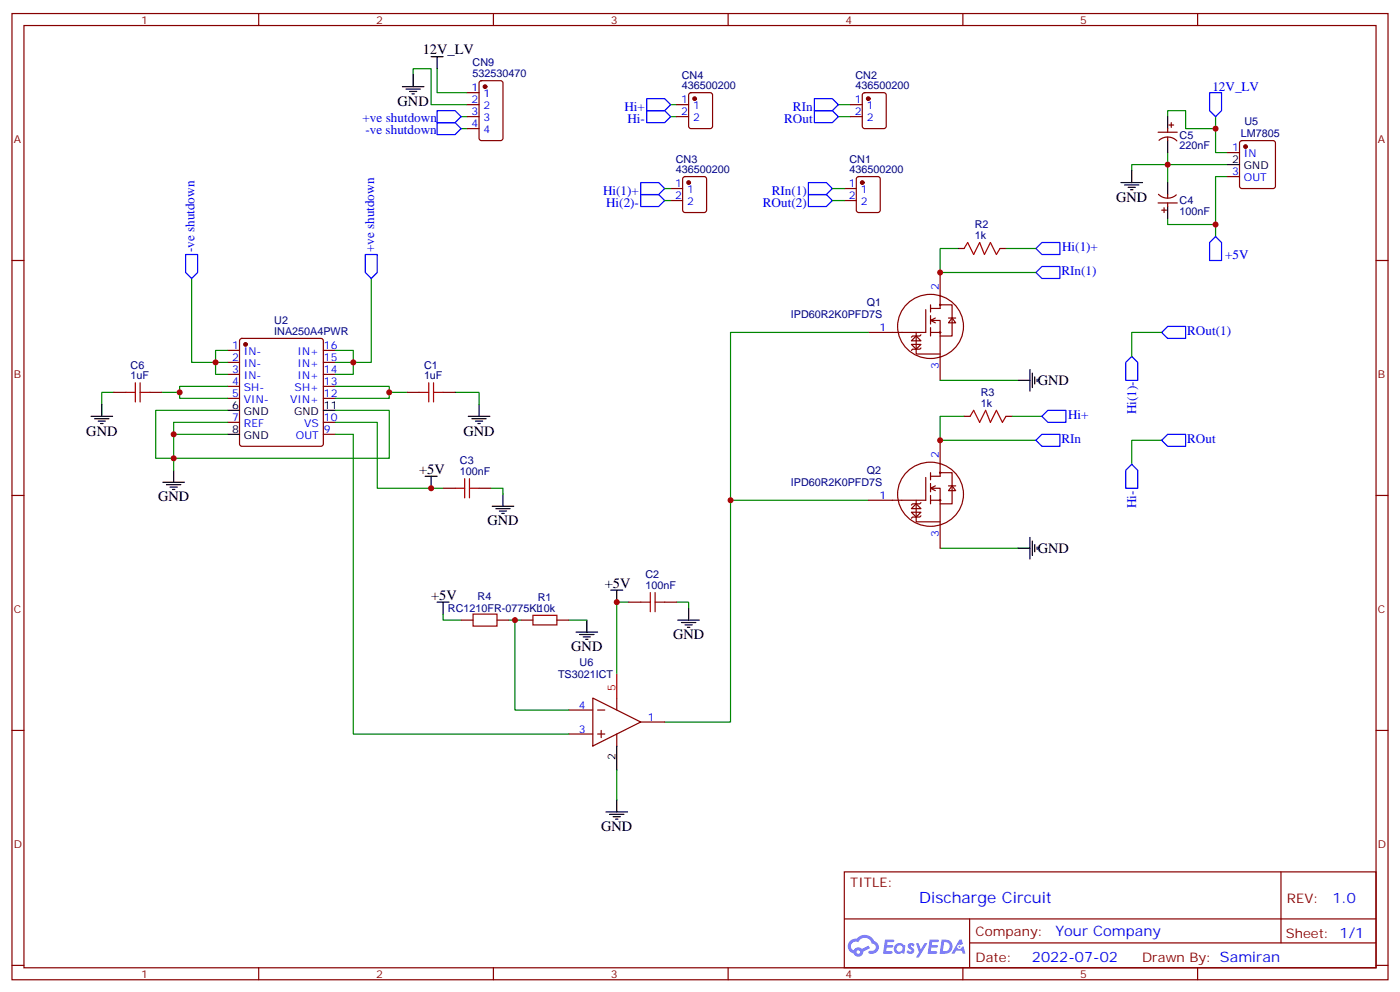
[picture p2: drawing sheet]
<svg xmlns="http://www.w3.org/2000/svg" width="412mm" height="292mm" viewBox="0 0 412 292" stroke-linecap="round" stroke-linejoin="round" font-family="sans-serif">
<g fill="none" stroke="#870000" stroke-width=".35">
<path d="M3.5 4h405.4v284.3h-405.4zM7.1 7.5h398.2v277.3h-398.2zM76.2 4v3.5M145.3 4v3.5M214.5 4v3.5M283.6 4v3.5M352.8 4v3.5M3.5 76.7h3.6M405.3 76.7h3.6M3.5 145.8h3.6M405.3 145.8h3.6M3.5 214.9h3.6"/>
<path d="M405.3 214.9h3.6M248.7 256.6h156.6v28.2h-156.6zM377.3 256.6v20.9M248.7 270.4h156.5M285.6 277.5h119.6M285.6 270.4v14.1M3.5 284.1h3.6M76.2 284.8v3.5M145.3 284.8v3.5M214.5 284.8v3.5M283.6 284.8v3.5M352.8 284.8v3.5"/>
<path d="M405.3 284.1h3.6"/>
</g>
<g fill="#5487ff">
<path d="M267.7 277.8a1.22 1.22 0 0 1 1.7 .2l-.4 .6a.47 .47 0 0 0-.3-.4 .47 .47 0 0 0-.5 .2l.1 .2a1.14 1.14 0 0 1 .8 1.8 1.14 1.14 0 0 1-1.9 0l-.2-.2 .5-.6 .7 .4a.29 .29 0 0 0 .3-.2 .29 .29 0 0 0-.2-.3 1.04 1.04 0 0 1-.6-1.7z"/>
<path d="M260.7 276.5h2.4l.3 .2-.2 .5h-1.8l-.1 .9h1.5l.3 .4-.3 .3h-1.6l-.2 1.1 1.7 .1 .2 .3-.2 .3-2.6 .1z"/>
<path d="M273.8 276.5h2.4l.3 .2-.1 .5h-1.8l-.2 .9h1.6l.3 .4-.4 .3h-1.6l-.1 1.1 1.7 .1 .2 .3-.2 .3-2.6 .1z"/>
<path d="M282.6 276.5h.7l.3 1.3-.6 .3a.69 .69 0 0 0-1 .3 .69 .69 0 0 0 .4 .9 .69 .69 0 0 0 .9-.6l.5-.3 .6 2.2h-.8l-.2-.8h-1.8l-.5 .8h-.8z"/>
<path d="M269.8 277.6h.8l.6 1.8 1.1-1.8h.9l-2.6 4.2h-.8l.9-1.6z"/>
<path d="M277.4 276.5l-.6 4.2h1.3a2.11 2.11 0 0 0 2.5-2.2 2.11 2.11 0 0 0-2.5-2zM278.1 277.2a1.39 1.39 0 0 1 1.7 1.5 1.39 1.39 0 0 1-1.8 1.2h-.3z"/>
<path d="M263.7 278.1a1.54 1.54 0 0 0-.1 2.2 1.54 1.54 0 0 0 2.2 .1l.6 .3 .3-2.3-.2-.3h-.4a1.49 1.49 0 0 0-2.4 0zM264 279.1a.94 .94 0 0 1 1.8 0 .94 .94 0 0 1-1.8 0z"/>
<path d="M250.4 276.9a2.18 2.18 0 0 0 1.1 3.7 1.44 1.44 0 0 0 1.6 .9 1.44 1.44 0 0 0 1.2-1.5l2-1-.5-.7-1.9 1a1.47 1.47 0 0 0-2.4 .4 1.39 1.39 0 0 1-.7-1.9 1.39 1.39 0 0 1 2-.5 2.12 2.12 0 0 1 2.2-1.3 2.12 2.12 0 0 1 1.9 1.7 1.14 1.14 0 0 1 1.1 1.4 1.14 1.14 0 0 1-1.7 .7 .43 .43 0 0 0-.5 .4 .43 .43 0 0 0 .4 .5 1.98 1.98 0 0 0 2.5-1.3 1.98 1.98 0 0 0-1.2-2.5 3.1 3.1 0 0 0-5.3-.7l-.9 .1zM252.3 280.2a.55 .55 0 0 1 1.1 0 .55 .55 0 0 1-1.1 0z"/>
<circle cx="282.6" cy="278.6" r=".26"/>
</g>
<g fill="none" stroke="#008700" stroke-width=".35">
<path d="M121.7 22v-1.8h5.3v10.6h10.6M128.8 20.2v7.1h8.8M135.8 34.3h1.8M135.8 37.9h1.8M197.6 34.3h1.7M197.6 30.8h1.7M246.9 34.3h3.6M246.9 30.8h3.6M344 34.3v-1.7h5.2v5.3h8.9M358.1 34.3v10.6h3.5M195.8 55.5h1.8M195.8 59h1.8"/>
<path d="M245.2 55.5h3.5M245.2 59h3.5M344 44.9v8.8M361.6 52h-3.5v17.6M361.6 48.4h-28.2v1.8M282.2 73.1h-5.3v7.1h28.3M296.3 73.1h8.9M344 64.3v1.8h14.1M56.4 82v24.6h7.1v-3.5h3.5M109.4 82v24.6h-10.6M255.8 97.8h-40.6v49.4M342.2 97.8h-8.8v7.1"/>
<path d="M33.5 115.5h-3.5v3.5M52.9 115.5v1.7h14.1M67 106.6h-3.5v3.6h3.5M67 113.7h-14.1v1.8h-5.3M98.8 103.1h5.3v7.1h-5.3M98.8 113.7h15.9v1.8h5.2M114.7 115.5v1.7h-15.9M134.1 115.5h7v3.5M276.9 111.9h23M67 120.8h-21.1v14.1h68.8v-14.1h-15.9M67 127.8h-15.8v10.6M67 124.3h-15.8v3.5"/>
<path d="M98.8 124.3h12.3v19.4h19.4M98.8 127.8h5.3v88.2h63.5M284 122.5h-7.1v7.1h28.3M298.1 122.5h8.8M342.2 129.6h-8.8v7M144.6 143.7h3.6v1.8M255.8 147.2h-40.6v65.3h-19.4M185.2 177.2h-3.5v21.2M199.3 177.2h3.5v1.8M276.9 161.3h23M130.5 180.7v1.8h5.3M149.9 182.5h3.6"/>
<path d="M151.7 182.5v26.5h15.9M167.6 182.5h5.3M181.7 226.6v8.8"/>
</g>
<g fill="none" stroke="#870000" stroke-width=".35">
<path d="M137.6 30.8h3.5M137.6 34.3h3.5M137.6 27.3h3.5M137.6 37.9h3.5M141.3 23.9l.5-.2h5.7l.6 .5 .1 16.5-.5 .6-5.9 .1-.6-.5-.1-16.5zM199.3 30.8h3.5M199.3 34.3h3.5M203.1 27.5l.5-.2h5.6l.6 .4 .1 9.4-.5 .7-5.8 .1-.7-.5-.1-9.4zM250.5 30.8h3.5M250.5 34.3h3.5M254.2 27.5l.5-.2h5.6l.7 .4 .1 9.4-.5 .7-5.9 .1-.6-.5-.1-9.4zM341.1 38.9h5.7"/>
<path d="M344 37.9v1M344.3 36.8h1.4M345 36.1v1.4M197.6 55.5h3.5M197.6 59h3.5M201.3 52.2l.5-.2h5.6l.7 .4v9.4l-.4 .7h-5.9l-.7-.4v-9.4zM248.7 55.5h3.5M248.7 59h3.5M252.5 52.2l.4-.2h5.7l.6 .4 .1 9.4-.5 .7h-5.9l-.6-.4-.1-9.4zM341.1 59.7h5.7M341.3 57.2a3.8 3.8 0 0 0 5.2 .1M341.4 41.3a3.8 3.8 0 0 1 5.3 .2"/>
<path d="M344 40.3v1.1M344 57.3v1M344 59.7v1.1M361.6 44.9h3.5M361.6 52h3.5M365.4 41.6l.4-.2h9.2l.5 .2 .2 .5v12.7l-.2 .5-.5 .2h-9.2l-.5-.2-.2-.5v-12.7zM282.2 73.1h1.8M294.6 73.1h1.7M342.2 61.8h1.4M342.9 61.1v1.4M70.8 99.8l.5-.2h23.2l.5 .2 .2 .5v30.3l-.2 .5-.5 .2h-23.2l-.5-.2-.2-.5v-30.3zM266.9 89.8a9.6 9.6 0 0 1 13.5-1 9.6 9.6 0 0 1 1 13.5 9.6 9.6 0 0 1-13.5 1 9.6 9.6 0 0 1-1-13.5z"/>
<path d="M269.9 97.8v6.4h7M271.3 98.5l-.4 .4h-2.1l-.3 .3M272.7 91.1v6.7h-16.9M274.1 97.8h2.8M274.1 89.7v2.1M274.1 92.9v2.5M274.1 96.4v2.5M274.1 94.3l1.4 .7M275.5 93.6l-1.4 .7h2.8v17.6M276.9 89.7h3.6v9.2h-3.6M276.9 80.2v10.6h-2.8M279.4 93.6h2.1"/>
<path d="M280.5 93.6l1 1.4h-2.1zM33.5 115.5h3.5M44.1 115.5h3.5M67 103.1h3.6M67 106.6h3.6M67 110.2h3.6M67 113.7h3.6M67 117.2h3.6M95.2 103.1h3.6M95.2 106.6h3.6M95.2 110.2h3.6M95.2 113.7h3.6"/>
<path d="M95.2 117.2h3.6M119.9 115.5h3.6M130.5 115.5h3.6M268.5 101.4h2.8l-1.4 1.4zM268.5 100.3l1.4-1.4 1.4 1.4zM271.3 102.4l-.4 .4h-2.1l-.3 .3M67 124.3h3.6M95.2 124.3h3.6M95.2 127.8h3.6M266.9 139.2a9.6 9.6 0 0 1 13.5-1 9.6 9.6 0 0 1 1 13.5 9.6 9.6 0 0 1-13.5 1 9.6 9.6 0 0 1-1-13.5zM274.1 139.1v2.1M276.9 139.1h3.6v9.2h-3.6"/>
<path d="M276.9 129.6v10.6h-2.8M284 122.5h1.8M296.3 122.5h1.8M130.5 143.7h3.6M141.1 143.7h3.5M268.5 150.7h2.8l-1.4 1.5zM268.5 149.7l1.4-1.4 1.4 1.4zM269.9 147.2v6.4h7M271.3 147.9l-.4 .4h-2.1l-.3 .3M271.3 151.8l-.4 .4h-2.1l-.3 .3M272.7 140.5v6.7h-16.9M274.1 142.3v2.4"/>
<path d="M274.1 145.8v2.5M274.1 147.2h2.8M274.1 143.7l1.4 .7M275.5 143l-1.4 .7h2.8v17.6M279.4 143h2.1M280.5 143l1 1.4h-2.1zM185.2 177.2h3.5M195.8 177.2h3.5M135.8 182.5h3.5M146.4 182.5h3.5M153.5 182.5h3.5M164 182.5h3.6"/>
<path d="M167.6 216h7M167.6 209h7M174.6 205.4l14.1 7.1-14.1 7zM176 216h2.2M176 209h2.2M177.1 214.9v2.2M181.7 205.4v3.6M181.7 216v3.5M188.7 212.5h7.1"/>
<circle cx="276.9" cy="89.7" r=".18"/>
<circle cx="276.9" cy="97.8" r=".18"/>
<circle cx="276.9" cy="139.1" r=".18"/>
<circle cx="276.9" cy="147.2" r=".18"/>
</g>
<g fill="#870000" stroke="#870000" stroke-width=".35">
<circle cx="204.6" cy="29" r=".53"/>
<circle cx="255.8" cy="29" r=".53"/>
<circle cx="142.9" cy="25.5" r=".53"/>
<circle cx="72.3" cy="101.4" r=".53"/>
<circle cx="366.9" cy="43.1" r=".53"/>
<circle cx="254" cy="53.7" r=".53"/>
<circle cx="202.8" cy="53.7" r=".53"/>
</g>
<g fill="none" stroke="#00f" stroke-width=".35">
<path d="M128.8 32.6h5.3l1.7 1.7-1.7 1.8h-5.3zM128.8 36.1h5.3l1.7 1.8-1.7 1.7h-5.3zM190.5 32.6h5.3l1.8 1.7-1.8 1.8h-5.3zM190.5 29h5.3l1.8 1.8-1.8 1.8h-5.3zM239.9 32.6h5.3l1.7 1.7-1.7 1.8h-5.3zM239.9 29h5.3l1.7 1.8-1.7 1.8h-5.3zM356.3 27.3h3.5v5.3l-1.7 1.7-1.8-1.7zM188.7 53.7h5.3l1.8 1.8-1.8 1.8h-5.3zM188.7 57.3h5.3l1.8 1.7-1.8 1.8h-5.3zM238.1 53.7h5.3l1.8 1.8-1.8 1.8h-5.3zM238.1 57.3h5.3l1.8 1.7-1.8 1.8h-5.3zM54.7 74.9h3.5v5.3l-1.8 1.8-1.7-1.8z"/>
<path d="M107.6 74.9h3.5v5.3l-1.7 1.8-1.8-1.8zM306.9 78.4h5.3v3.6h-5.3l-1.7-1.8zM306.9 71.4h5.3v3.5h-5.3l-1.7-1.8zM356.3 71.4l1.8-1.8 1.7 1.8v5.3h-3.5zM342.2 97.8l1.8-1.7h5.2v3.5h-5.2zM333.4 104.9l1.7 1.7v5.3h-3.5v-5.3zM306.9 122.5l1.8-1.7h5.3v3.5h-5.3zM306.9 127.8h5.3v3.5h-5.3l-1.7-1.7zM333.4 136.6l1.7 1.8v5.3h-3.5v-5.3zM342.2 129.6l1.8-1.8h5.2v3.5h-5.2z"/>
</g>
<g fill="none" stroke="#000" stroke-width=".35">
<path d="M127 16.7h3.5M128.8 16.7v3.5M118.5 25.5h6.4M119.6 26.2h4.2M120.6 26.9h2.2M121.4 27.6h.7M121.7 22v3.5M344 34.3v3.6M330.2 53.7h6.3M331.3 54.4h4.2M332.3 55.1h2.1M333 55.8h.7"/>
<path d="M333.4 50.2v3.5M344 41.4v3.5M344 53.7v3.6M361.6 48.4h3.5M344 60.8v3.5M30 119v3.5M141.1 119v3.5M299.9 111.9h3.5M303.4 108.8v6.3M304.1 109.8v4.3M304.8 110.9v2.1M305.5 111.6v.7"/>
<path d="M26.8 122.5h6.4M27.9 123.2h4.2M28.9 123.9h2.1M29.6 124.6h.7M51.2 138.4v3.5M67 120.8h3.6M67 127.8h3.6M95.2 120.8h3.6M137.9 122.5h6.4M139 123.2h4.2M140.1 123.9h2.1M140.8 124.6h.7"/>
<path d="M48 141.9h6.3M49 142.6h4.3M50.1 143.3h2.1M50.8 144h.7M125.2 140.2h3.6M127 140.2v3.5M145 149h6.3M146 149.7h4.3M147.1 150.4h2.1M147.8 151.1h.7M148.2 145.5v3.5M303.4 158.2v6.3"/>
<path d="M304.1 159.2v4.2M128.8 177.2h3.5M130.5 177.2v3.5M179.9 173.7h3.5M181.7 173.7v3.5M202.8 179v3.5M299.9 161.3h3.5M304.8 160.3v2.1M305.5 161v.7M169.7 186h6.3M170.7 186.7h4.3M171.8 187.4h2.1"/>
<path d="M172.5 188.1h.7M172.9 182.5v3.5M199.7 182.5h6.3M200.7 183.2h4.3M201.8 183.9h2.1M202.5 184.6h.7M181.7 219.5v7.1M178.5 238.9h6.4M179.6 239.6h4.2M181.7 235.4v3.5M180.6 240.3h2.1M181.3 241.1h.7"/>
</g>
<g fill="none" stroke="#a10000" stroke-width=".35">
<path d="M284 73.1l1-1.7 1.8 3.5 1.8-3.5 1.4 3.5 1.7-3.5 1.8 3.5 1.1-1.8M37 115.5h2.9M39.9 112.6v5.7M41.3 115.5h2.8M41.3 112.6v5.7M123.5 115.5h2.8M126.3 112.6v5.7M127.7 115.5h2.8M127.7 112.6v5.7M285.8 122.5l1-1.7 1.8 3.5 1.7-3.5 1.4 3.5 1.8-3.5 1.8 3.5 1-1.8M134.1 143.7h2.8M136.9 140.9v5.6"/>
<path d="M138.3 143.7h2.8M138.3 140.9v5.6M188.7 177.2h2.9M191.6 174.4v5.6M193 177.2h2.8M193 174.4v5.6M139.3 180.7h7.1v3.6h-7.1zM157 181.1h7v2.8h-7z"/>
</g>
<path d="M181.7 198.4v7" fill="none" stroke="#f00" stroke-width=".35"/>
<g fill="#c00">
<circle cx="151.7" cy="182.5" r=".88"/>
<circle cx="51.2" cy="127.8" r=".88"/>
<circle cx="52.9" cy="115.5" r=".88"/>
<circle cx="104.1" cy="106.6" r=".88"/>
<circle cx="63.5" cy="106.6" r=".88"/>
<circle cx="114.7" cy="115.5" r=".88"/>
<circle cx="51.2" cy="134.9" r=".88"/>
<circle cx="127" cy="143.7" r=".88"/>
<circle cx="358.1" cy="66.1" r=".88"/>
<circle cx="358.1" cy="37.9" r=".88"/>
<circle cx="344" cy="48.4" r=".88"/>
<circle cx="181.7" cy="177.2" r=".88"/>
<circle cx="276.9" cy="80.2" r=".88"/>
<circle cx="276.9" cy="129.6" r=".88"/>
<circle cx="215.2" cy="147.2" r=".88"/>
</g>
<text font-size="4.6" fill="#00f" x="270.8" y="265.6">Discharge Circuit</text>
<g font-size="4.2">
<text x="124.5" y="16">12V_LV</text>
<text x="117.1" y="31.2">GND</text>
<text x="328.8" y="59.4">GND</text>
<text x="305.7" y="113.4">GND</text>
<text x="25.4" y="128.2">GND</text>
<text x="136.5" y="128.2">GND</text>
<text x="123.5" y="139.5">+5V</text>
<text x="46.6" y="147.6">GND</text>
<text x="143.6" y="154.6">GND</text>
<text x="305.7" y="162.8">GND</text>
<text x="178.2" y="173">+5V</text>
<text x="127" y="176.5">+5V</text>
<text x="168.3" y="191.7">GND</text>
<text x="198.3" y="188.1">GND</text>
<text x="177.1" y="244.6">GND</text>
</g>
<g font-size="4.2" fill="#00f">
<text x="392.5" y="265.8">1.0</text>
<text x="310.9" y="275.4">Your Company</text>
<text x="304" y="283.2">2022-07-02</text>
</g>
<g font-size="3.9" fill="#00f">
<text x="357.1" y="26.8">12V_LV</text>
<text x="106.8" y="35.9">+ve shutdown</text>
<text x="183.9" y="32.6">Hi+</text>
<text x="233.6" y="32.6">RIn</text>
<text x="107.7" y="39.5">-ve shutdown</text>
<text x="184.8" y="36.1">Hi-</text>
<text x="231" y="36.1">ROut</text>
<text x="177.7" y="57.3">Hi(1)+</text>
<text x="227.3" y="57.3">RIn(1)</text>
<text x="178.5" y="60.8">Hi(2)-</text>
<text x="224.7" y="60.8">ROut(2)</text>
<text x="57.3" y="74.2" transform="rotate(-90 57.3 74.2)">-ve shutdown</text>
<text x="110.2" y="74.2" transform="rotate(-90 110.2 74.2)">+ve shutdown</text>
<text x="312.9" y="74">Hi(1)+</text>
<text x="360.9" y="76.2">+5V</text>
<text x="312.7" y="80.9">RIn(1)</text>
<text x="349.7" y="98.6">ROut(1)</text>
<text x="314.6" y="123.4">Hi+</text>
<text x="334.6" y="121.9" transform="rotate(-90 334.6 121.9)">Hi(1)-</text>
<text x="312.7" y="130.3">RIn</text>
<text x="349.7" y="130.3">ROut</text>
<text x="334.7" y="149.6" transform="rotate(-90 334.7 149.6)">Hi-</text>
</g>
<g font-size="3.9" fill="#800">
<text x="250.5" y="261.2">TITLE:</text>
<text x="379.1" y="265.8">REV:</text>
<text x="287.4" y="275.4">Company:</text>
<text x="378.7" y="276">Sheet: 1/1</text>
<text x="287.4" y="283">Date:</text>
<text x="336.4" y="283.1">Drawn By: Samiran</text>
</g>
<g font-size="3.2" fill="#800">
<text x="41.6" y="7">1</text>
<text x="110.8" y="7">2</text>
<text x="179.9" y="7">3</text>
<text x="249.1" y="7">4</text>
<text x="318.2" y="7">5</text>
<text x="4.1" y="42.1">A</text>
<text x="405.9" y="42.1">A</text>
<text x="4.1" y="111.2">B</text>
<text x="405.9" y="111.2">B</text>
<text x="4.1" y="180.4">C</text>
<text x="405.9" y="180.4">C</text>
<text x="4.1" y="249.5">D</text>
<text x="405.9" y="249.5">D</text>
<text x="41.6" y="287.8">1</text>
<text x="110.8" y="287.8">2</text>
<text x="179.9" y="287.8">3</text>
<text x="249.1" y="287.8">4</text>
<text x="318.2" y="287.8">5</text>
</g>
<g font-size="3.2" fill="#000080">
<text x="139.2" y="22.6">532530470</text>
<text x="139.2" y="19.6">CN9</text>
<text x="200.8" y="23.2">CN4</text>
<text x="252" y="23.2">CN2</text>
<text x="200.8" y="26.2">436500200</text>
<text x="252" y="26.2">436500200</text>
<text x="347.5" y="40.9">C5</text>
<text x="365.5" y="40.3">LM7805</text>
<text x="366.6" y="36.8">U5</text>
<text x="199.1" y="47.9">CN3</text>
<text x="250.2" y="47.9">CN1</text>
<text x="347.5" y="43.9">220nF</text>
<text x="199.1" y="50.9">436500200</text>
<text x="250.2" y="50.9">436500200</text>
<text x="347.5" y="63.3">100nF</text>
<text x="347.5" y="60.2">C4</text>
<text x="287.2" y="70.3">1k</text>
<text x="287.2" y="67.2">R2</text>
<text x="80.8" y="95.3">U2</text>
<text x="233" y="93.7">IPD60R2K0PFD7S</text>
<text x="255.3" y="90.2">Q1</text>
<text x="80.8" y="98.5">INA250A4PWR</text>
<text x="38.5" y="111.6">1uF</text>
<text x="38.5" y="108.5">C6</text>
<text x="124.9" y="111.6">1uF</text>
<text x="124.9" y="108.5">C1</text>
<text x="288.9" y="119.7">1k</text>
<text x="288.9" y="116.5">R3</text>
<text x="135.5" y="136.6">C3</text>
<text x="135.5" y="139.8">100nF</text>
<text x="233" y="143.1">IPD60R2K0PFD7S</text>
<text x="255.3" y="139.6">Q2</text>
<text x="190.2" y="173.3">100nF</text>
<text x="190.2" y="170.1">C2</text>
<text x="140.7" y="176.6">R4</text>
<text x="158.4" y="176.8">R1</text>
<text x="131.9" y="180.1">RC1210FR-0775KL10k</text>
<text x="170.7" y="196">U6</text>
<text x="164.4" y="199.5">TS3021ICT</text>
</g>
<g font-size="3.2" fill="#00f">
<text x="138.9" y="26.9">1</text>
<text x="142.4" y="28.7">1</text>
<text x="138.9" y="30.4">2</text>
<text x="138.9" y="34">3</text>
<text x="142.4" y="32.2">2</text>
<text x="142.4" y="35.7">3</text>
<text x="200.7" y="30.4">1</text>
<text x="200.7" y="34">2</text>
<text x="204.2" y="32.2">1</text>
<text x="204.2" y="35.7">2</text>
<text x="251.8" y="30.4">1</text>
<text x="251.8" y="34">2</text>
<text x="255.3" y="32.2">1</text>
<text x="255.3" y="35.7">2</text>
<text x="138.9" y="37.5">4</text>
<text x="142.4" y="39.3">4</text>
<text x="362.9" y="44.6">1</text>
<text x="366.4" y="46.3">IN</text>
<text x="362.9" y="51.6">3</text>
<text x="366.4" y="53.4">OUT</text>
<text x="198.9" y="55.1">1</text>
<text x="198.9" y="58.7">2</text>
<text x="202.4" y="56.9">1</text>
<text x="250" y="55.1">1</text>
<text x="250" y="58.7">2</text>
<text x="253.5" y="56.9">1</text>
<text x="202.4" y="60.4">2</text>
<text x="253.5" y="60.4">2</text>
<text x="276.6" y="85.5" transform="rotate(-90 276.6 85.5)">2</text>
<text x="259" y="97.5">1</text>
<text x="68.4" y="102.8">1</text>
<text x="68.4" y="106.3">2</text>
<text x="71.9" y="104.5">IN-</text>
<text x="87.6" y="104.5">IN+</text>
<text x="95.4" y="106.3">15</text>
<text x="95.4" y="102.8">16</text>
<text x="68.4" y="109.8">3</text>
<text x="68.4" y="113.3">4</text>
<text x="71.9" y="108.1">IN-</text>
<text x="71.9" y="111.6">IN-</text>
<text x="87.6" y="111.6">IN+</text>
<text x="87.6" y="108.1">IN+</text>
<text x="95.4" y="113.3">13</text>
<text x="95.4" y="109.8">14</text>
<text x="276.6" y="108.7" transform="rotate(-90 276.6 108.7)">3</text>
<text x="68.4" y="116.9">5</text>
<text x="71.9" y="115.1">SH-</text>
<text x="71.9" y="118.6">VIN-</text>
<text x="85.5" y="118.6">VIN+</text>
<text x="86.8" y="115.1">SH+</text>
<text x="95.4" y="116.9">12</text>
<text x="68.4" y="123.9">7</text>
<text x="71.9" y="125.7">REF</text>
<text x="89.6" y="125.7">VS</text>
<text x="95.4" y="123.9">10</text>
<text x="87.2" y="129.2">OUT</text>
<text x="95.4" y="127.5">9</text>
<text x="276.6" y="134.9" transform="rotate(-90 276.6 134.9)">2</text>
<text x="259" y="146.9">1</text>
<text x="276.6" y="158" transform="rotate(-90 276.6 158)">3</text>
<text x="170.5" y="208.6">4</text>
<text x="170.5" y="215.7">3</text>
<text x="190.9" y="212.1">1</text>
</g>
<g font-size="3.2">
<text x="362.9" y="48.1">2</text>
<text x="366.4" y="49.8">GND</text>
<text x="68.4" y="120.4">6</text>
<text x="71.9" y="122.2">GND</text>
<text x="86.7" y="122.2">GND</text>
<text x="95.4" y="120.4">11</text>
<text x="68.4" y="127.5">8</text>
<text x="71.9" y="129.2">GND</text>
<text x="181.3" y="223.7" transform="rotate(-90 181.3 223.7)">2</text>
</g>
<text font-size="3.2" fill="#f00" x="181.3" y="203.3" transform="rotate(-90 181.3 203.3)">5</text>
</svg>
